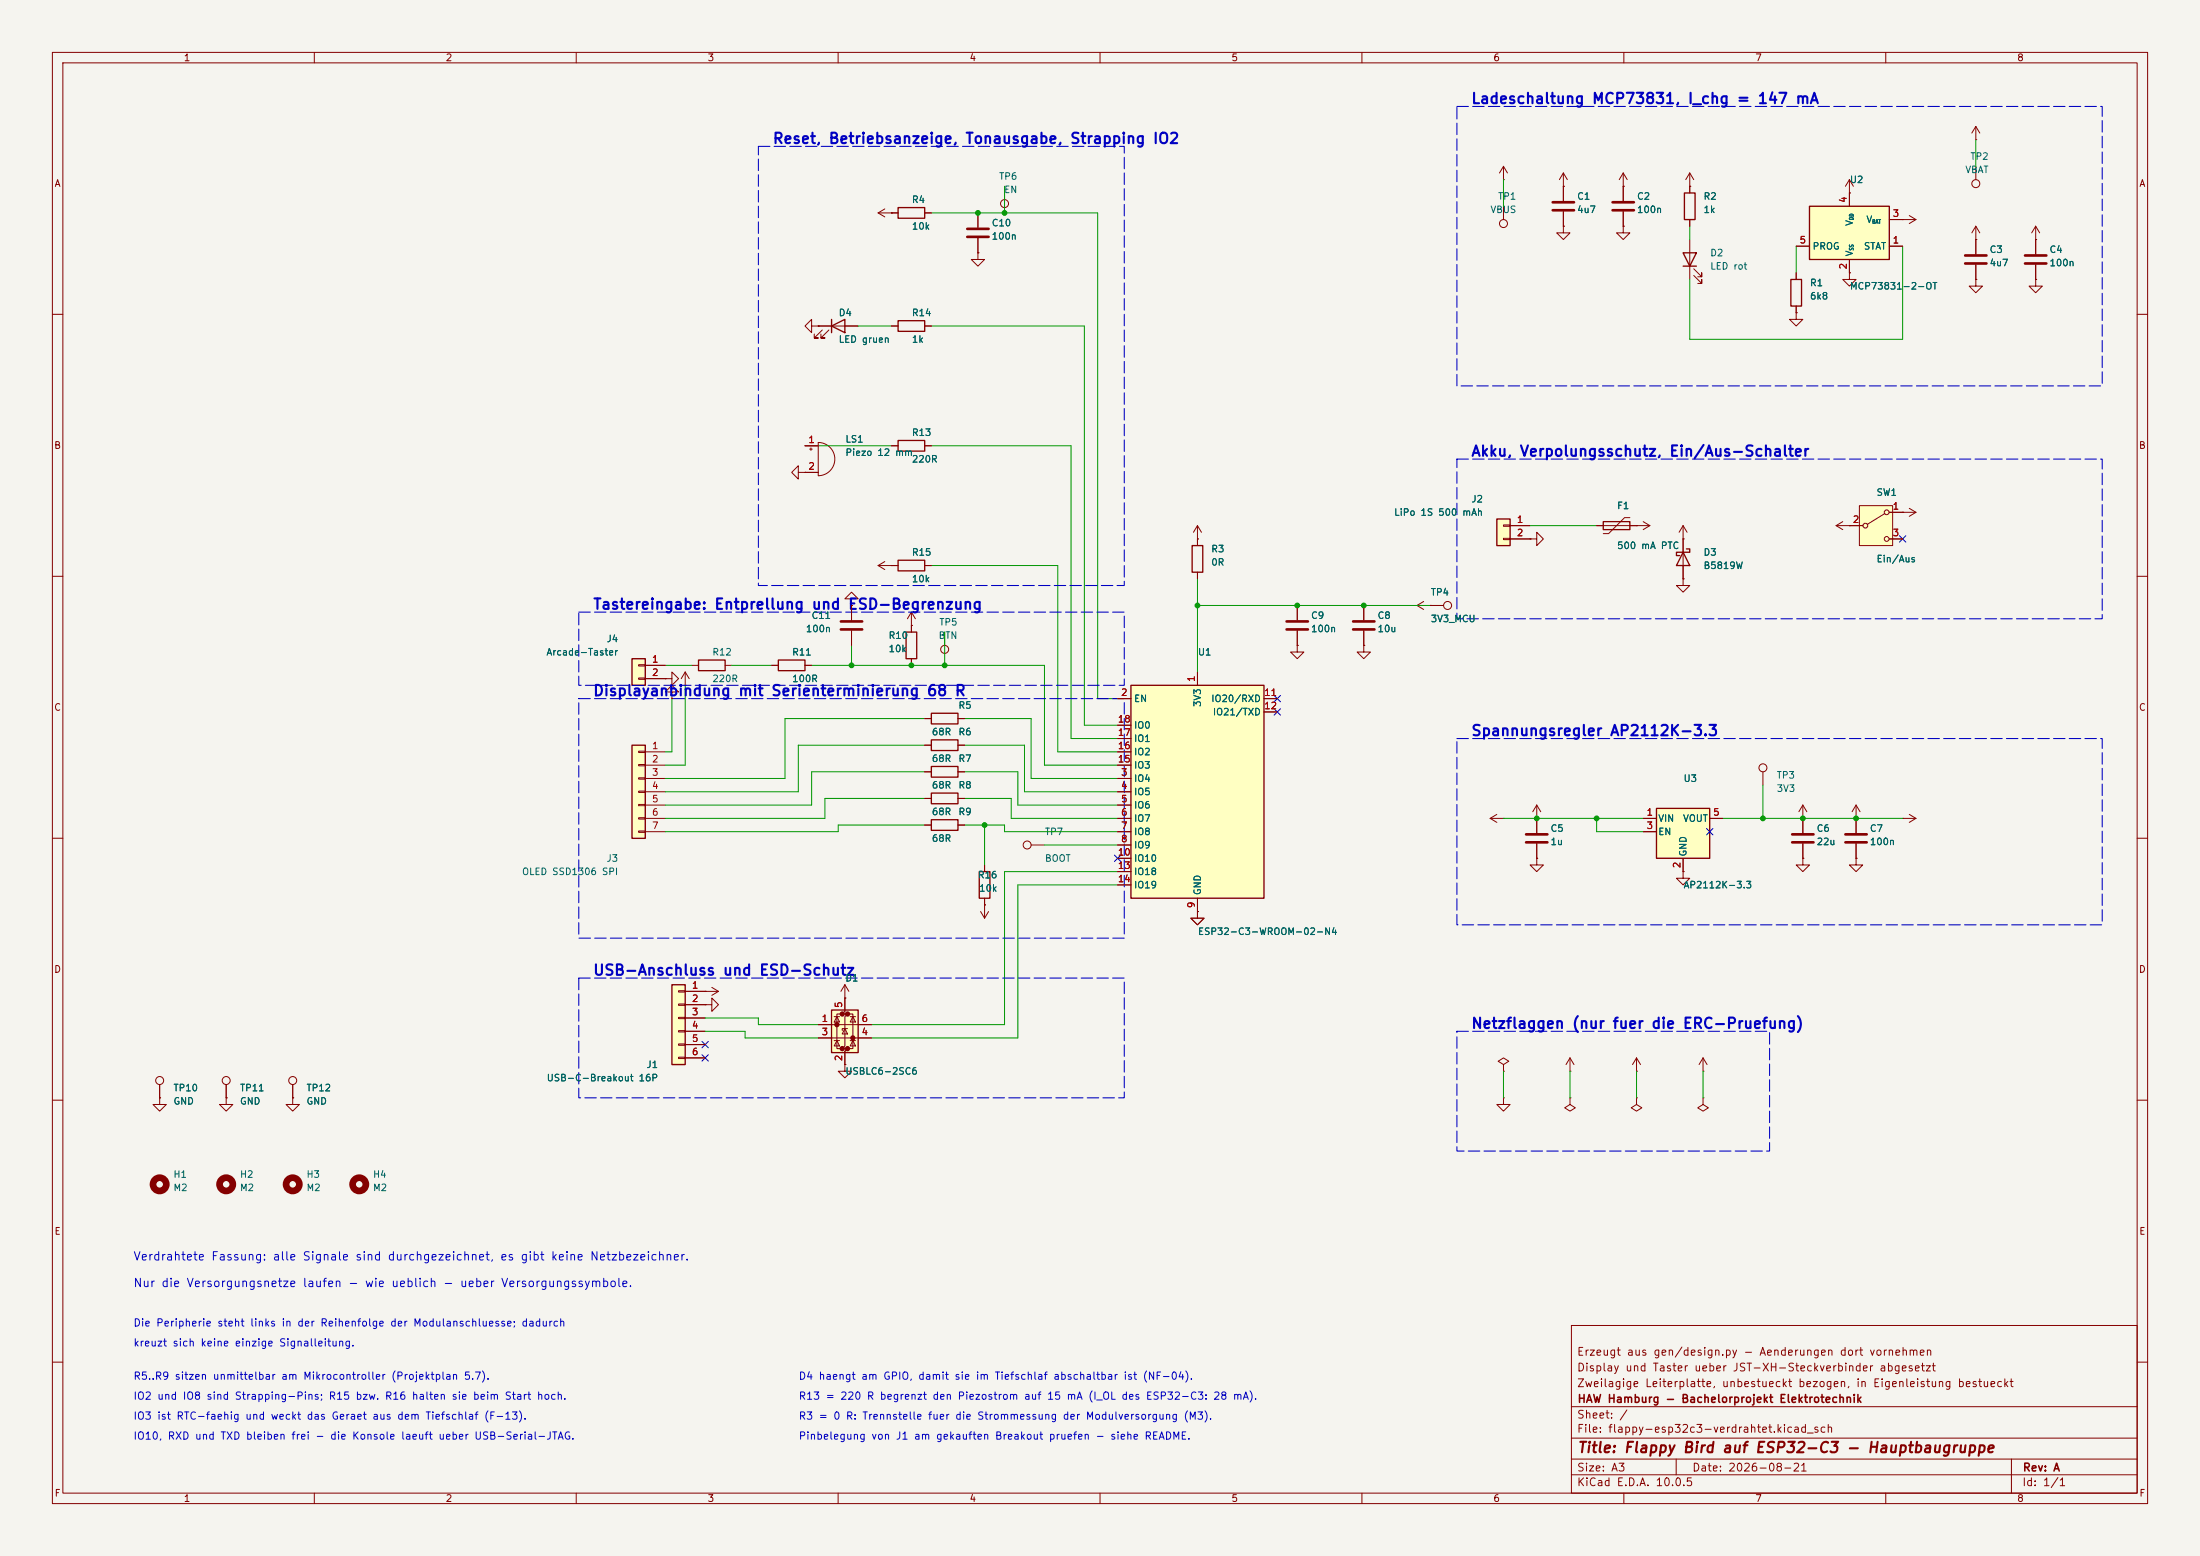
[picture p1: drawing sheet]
<svg xmlns="http://www.w3.org/2000/svg" width="420mm" height="297mm" viewBox="0 0 420 297" stroke-linecap="round" stroke-linejoin="round" font-family="sans-serif">
<path d="M0 0h420v297h-420z" fill="#f5f4ef" stroke="#f5f4ef" stroke-width=".19"/>
<g fill="none" stroke="#840000" stroke-width=".19">
<path d="M10 10h400v277h-400zM12 12h396v273h-396zM60 10v2M110 10v2M160 10v2M210 10v2M260 10v2M310 10v2M360 10v2M322.6 35.6v1.2M309.9 43.2v1.3h1.2l-1.2 1.2-1.3-1.2h1.3M309.9 43.2h.1"/>
<path d="M322.6 41.9v1.3M10 60h2M408 60h2M152.4 90.2v-1.3l-1.3 1.3 1.3 1.2v-1.2h1.3M153.7 90.2h.1M153.7 85.1h2.5M153.7 90.2h2.5M154.6 85.7h.5M154.8 85.5v.5M156.2 84.5a3.2 3.2 0 0 1 3.2 3.1 3.2 3.2 0 0 1-3.2 3.2zM170.2 85.1h1.2M176.5 85.1h1.3"/>
<path d="M10 110h2M162.6 114.3h1.2l-1.2-1.3-1.3 1.3h1.3v1.3M162.6 115.6h.1M162.6 115.6v2.8M170.2 108h1.2M174 119.4h.1M174 116.8l-.8 1.3M174 116.8l.8 1.3M174 116.8v2.6M176.5 108h1.3M228.6 102.9h.1M228.6 100.3l-.8 1.3"/>
<path d="M228.6 100.3l.8 1.3M228.6 100.3v2.6M260.3 115.6v2.8M408 110h2M162.6 120.4v2.8M180.3 120.7v2.5M247.6 123.2v1.3h1.3l-1.3 1.2-1.2-1.2h1.2M247.6 123.2h.1M260.3 120.4v2.8M10 160h2M344.2 156.2h.1M344.2 153.7l-.8 1.2"/>
<path d="M344.2 153.7l.7 1.2M344.2 153.7v2.5M408 160h2M196.8 161.3h2.6M228.6 174v1.3h1.3l-1.3 1.2-1.3-1.2h1.3M228.6 174h.1M10 210h2M55.9 209.6v1.2h1.2l-1.2 1.3-1.3-1.3h1.3M55.9 209.6h.1M299.7 209.6v1.2l1 .7-1 .6-1-.6 1-.7M299.7 209.6h.1M408 210h2"/>
<path d="M300 253h108v32h-108zM10 260h2M300 278.5h108M300 274.5h108M300 268.5h108M320 278.5v3M384 278.5v6.5M408 260h2M60 285v2M110 285v2M160 285v2M210 285v2"/>
<path d="M260 285v2M300 281.5h108M310 285v2M360 285v2"/>
<circle cx="180.3" cy="124" r=".76"/>
<circle cx="196.1" cy="161.3" r=".76"/>
</g>
<path d="M160.5 118.6h4.1M258.3 118.6h4.1M160.5 120.1h4.1M258.3 120.1h4.1" fill="none" stroke="#840000" stroke-width=".51"/>
<path d="M321.6 36.8h2v5.1h-2zM171.4 84.1h5.1v2h-5.1zM171.4 106.9h5.1v2.1h-5.1z" fill="none" stroke="#840000" stroke-width=".25"/>
<path d="M158.7 192.8h5.1v8.1h-5.1z" fill="#ffffc2"/>
<g fill="#840000" stroke="#840000" stroke-width=".51">
<circle cx="159.8" cy="195.6" r=".25"/>
<circle cx="160.8" cy="193.5" r=".25"/>
<circle cx="160.8" cy="200.2" r=".25"/>
<circle cx="161.8" cy="193.5" r=".25"/>
<circle cx="161.8" cy="200.2" r=".25"/>
<circle cx="162.8" cy="198.1" r=".25"/>
</g>
<g fill="none" stroke="#840000" stroke-width=".19">
<path d="M298.4 35.6h.1M298.4 33l-.7 1.3M298.4 33l.8 1.3M298.4 33v2.6M322.6 35.6h.1M322.6 33l-.8 1.3M322.6 33l.7 1.3M322.6 33v2.6M377.2 31.8v2.5M228.6 102.9v1.2M228.6 109.2v1.3M156.2 195.6h10.2"/>
<path d="M156.2 198.1h10.2M159.3 198.6h1M159.3 194.1h1M159.8 194.1l.5 1h-1zM159.8 198.6l.5 1h-1zM160.8 193.5h-1v6.7h1M161.3 190.5v2.5l-.5 .5h1l-.5 .6v5.5l-.5 .6h1l-.5 .5v2.5M161.3 196.3l.5 1.1h-1zM161.8 196.3h-1v.4M161.8 193.5h1v6.7h-1M162.3 198.6h1M162.3 194.1h1"/>
<path d="M162.8 194.1l.5 1h-1zM162.8 198.6l.5 1h-1zM299.7 204.5h.1M299.7 201.9l-.7 1.3M299.7 201.9l.8 1.3M299.7 201.9v2.6"/>
<circle cx="377.2" cy="35.1" r=".76"/>
</g>
<path d="M227.6 104.1h2v5.1h-2zM158.7 192.8h5.1v8.1h-5.1z" fill="none" stroke="#840000" stroke-width=".25"/>
<path d="M355 96.5h6.3v7.6h-6.3z" fill="#ffffc2"/>
<g fill="none" stroke="#840000" stroke-width=".19">
<path d="M170.2 40.6h1.2M176.5 40.6h1.3M363.2 41.9h.1M363.2 41.9h2.6M364.5 41.1l1.3 .8M365.8 41.9l-1.3 .8M377.2 45.7v2.8M377.2 50.5v2.8M388.6 45.7v2.8M388.6 50.5v2.8M170.2 62.2h1.2M176.5 62.2h1.3"/>
<path d="M355 96.5h6.3v7.6h-6.3zM359.8 98l-3.3 2.1M360.7 97.8h5.1M363.2 97.8h.1M364.5 97l1.3 .8M365.8 97.8l-1.3 .8M167.6 108l1.3 .7M167.6 108h2.6M168.9 107.2l-1.3 .8M170.2 108h.1M270.5 115.6l1.3 .7M270.5 115.6h2.5"/>
<path d="M271.8 114.8l-1.3 .8M273 115.6h.1M353.1 100.3h2.5M360.7 102.9h2.5M130.8 130.8h.1M130.8 128.3l-.8 1.2M130.8 128.3l.8 1.2M130.8 128.3v2.5M176.5 152.4h1.3M182.9 152.4h1.2M336.5 147.3v2.6M188 165.1v1.3"/>
<path d="M188 171.5v1.2M293.4 163.8v1.3h1.2l-1.2 1.3-1.3-1.3h1.3M293.4 163.8h.1M321.3 166.4v1.2h1.3l-1.3 1.3-1.3-1.3h1.3M321.3 166.4h.1M30.5 209.6v1.2h1.2l-1.2 1.3-1.3-1.3h1.3M30.5 209.6h.1M43.2 209.6v1.2h1.2l-1.2 1.3-1.3-1.3h1.3M43.2 209.6h.1M312.4 209.6v1.2l1 .7-1 .6-1-.6 1-.7M312.4 209.6h.1M325.1 204.5h.1"/>
<path d="M325.1 201.9l-.7 1.3M325.1 201.9l.8 1.3M325.1 201.9v2.6"/>
<circle cx="360.2" cy="97.8" r=".46"/>
<circle cx="356.1" cy="100.3" r=".46"/>
<circle cx="360.2" cy="102.9" r=".46"/>
<circle cx="336.6" cy="146.6" r=".76"/>
</g>
<path d="M171.4 39.6h5.1v2.1h-5.1zM171.4 61.2h5.1v2h-5.1zM177.8 151.4h5.1v2h-5.1zM186.9 166.4h2.1v5.1h-2.1z" fill="none" stroke="#840000" stroke-width=".25"/>
<path d="M375.2 48.8h4M375.2 50.3h4M386.6 48.8h4.1M386.6 50.3h4.1" fill="none" stroke="#840000" stroke-width=".51"/>
<g fill="none" stroke="#840000" stroke-width="1.3">
<circle cx="55.9" cy="226.1" r="1.27"/>
<circle cx="68.6" cy="226.1" r="1.27"/>
</g>
<path d="M345.4 39.4h15.3v10.1h-15.3z" fill="#ffffc2"/>
<path d="M345.4 39.4h15.3v10.1h-15.3zM177.8 136.1h5.1v2.1h-5.1zM177.8 146.3h5.1v2h-5.1z" fill="none" stroke="#840000" stroke-width=".25"/>
<g fill="none" stroke="#840000" stroke-width=".19">
<path d="M309.9 35.6v2.8M353.1 36.8v2.6M377.2 26.7h.1M377.2 24.1l-.8 1.3M377.2 24.1l.8 1.3M377.2 24.1v2.6M309.9 40.4v2.8M342.9 47h2.5M353.1 49.5v2.6M360.7 47h2.5M360.7 41.9h2.5M388.6 45.7h.1"/>
<path d="M388.6 43.2l-.7 1.3M388.6 43.2l.8 1.3M388.6 43.2v2.5M128.3 132.1h1.2l-1.2-1.3-1.3 1.3h1.3v1.3M128.3 133.4h.1M176.5 137.2h1.3M182.9 137.2h1.2M176.5 147.3h1.3M182.9 147.3h1.2M363.2 156.2h.1M363.2 156.2h2.6M364.5 155.4l1.3 .8"/>
<path d="M365.8 156.2l-1.3 .8M344.2 163.8v1.3h1.2l-1.2 1.3-1.3-1.3h1.3M344.2 163.8h.1M134.6 191.8h1.3v-1.3l1.3 1.3-1.3 1.2v-1.2M134.6 191.8h.1M161.3 203.2v1.3h1.3l-1.3 1.2-1.3-1.2h1.3M161.3 203.2h.1M312.4 204.5h.1M312.4 201.9l-.7 1.3M312.4 201.9l.8 1.3M312.4 201.9v2.6"/>
</g>
<path d="M307.8 38.6h4.1M307.8 40.1h4.1" fill="none" stroke="#840000" stroke-width=".51"/>
<path d="M316.2 154.3h10.2v9.5h-10.2z" fill="#ffffc2"/>
<path d="M321.3 105.4l1.3 2.6h-2.6zM321.9 104.8h.7v.6h-2.6v.6h.7M316.2 154.3h10.2v9.5h-10.2z" fill="none" stroke="#840000" stroke-width=".25"/>
<g fill="none" stroke="#840000" stroke-width=".19">
<path d="M186.7 40.6v2.8M186.7 45.5v2.8M313.7 99.6l1.3 .7M247.6 115.6v2.8M312.4 100.3h.1M312.4 100.3h2.6M315 100.3l-1.3 .8M321.3 102.9v7.6M247.6 120.4v2.8M313.7 156.2h2.5M313.7 158.8h2.5M326.4 156.2h2.5"/>
<path d="M321.3 163.8v2.6M134.6 189.2h.1M134.6 189.2h2.6M135.9 188.5l1.3 .7M137.2 189.2l-1.3 .8M55.9 207v2.6M287 203.2l1-.6-1-.7-1 .7 1 .6v1.3M287 204.5h.1"/>
<circle cx="55.9" cy="206.2" r=".76"/>
</g>
<path d="M184.7 43.7h4M184.7 45.2h4M245.6 118.6h4.1M245.6 120.1h4.1" fill="none" stroke="#840000" stroke-width=".51"/>
<path d="M215.9 130.8h25.4v40.7h-25.4z" fill="#ffffc2"/>
<path d="M215.9 130.8h25.4v40.7h-25.4z" fill="none" stroke="#840000" stroke-width=".25"/>
<g fill="none" stroke="#840000" stroke-width=".19">
<path d="M213.4 133.4h2.5M213.4 138.4h2.5M228.6 128.3v2.5M241.3 133.4h2.5M241.3 135.9h2.5M213.4 148.6h2.5M213.4 151.1h2.5M213.4 153.7h2.5M213.4 156.2h2.5M213.4 158.8h2.5M213.4 146.1h2.5M213.4 143.5h2.5"/>
<path d="M213.4 141h2.5M213.4 161.3h2.5M213.4 163.8h2.5M213.4 166.4h2.5M213.4 168.9h2.5M228.6 171.5v2.5M325.1 209.6v1.2l1 .7-1 .6-1-.6 1-.7M325.1 209.6h.1"/>
</g>
<circle cx="43.2" cy="226.1" r="1.27" fill="none" stroke="#840000" stroke-width="1.3"/>
<path d="M128.3 188h2.5v15.2h-2.5z" fill="#ffffc2"/>
<path d="M321.3 48.3h2.5l-1.2 2.5zM321.3 50.8h2.5M177.8 141.2h5.1v2.1h-5.1zM177.8 156.5h5.1v2h-5.1zM128.3 188h2.5v15.2h-2.5z" fill="none" stroke="#840000" stroke-width=".25"/>
<g fill="none" stroke="#840000" stroke-width=".19">
<path d="M191.8 35.6v2.5M287 34.3h.1M287 31.8l-.7 1.2M287 31.8l.8 1.2M287 31.8v2.5M353.1 36.8h.1M353.1 34.3l-.8 1.3M353.1 34.3l.7 1.3M353.1 34.3v2.5M322.6 45.7v7.6M323.3 52.6l1.6 1.5v-.8v.8h-.8M323.3 51.3l1.6 1.5v-.7v.7h-.8"/>
<path d="M377.2 53.3v1.3h1.3l-1.3 1.3-1.3-1.3h1.3M377.2 53.3h.1M292.1 102.9h1.3v-1.3l1.2 1.3-1.2 1.2v-1.2M292.1 102.9h.1M321.3 102.9h.1M321.3 100.3l-.8 1.3M321.3 100.3l.8 1.3M321.3 100.3v2.6M127 129.5h1.3v-1.2l1.2 1.2-1.2 1.3v-1.3M127 129.5h.1M176.5 142.2h1.3M176.5 157.5h1.3"/>
<path d="M182.9 142.2h1.2M182.9 157.5h1.2M293.4 156.2h.1M293.4 153.7l-.8 1.2M293.4 153.7l.7 1.2M293.4 153.7v5.3M354.3 156.2v2.8M187.2 174l.8 1.3M188 172.7h.1M188 172.7v2.6M188.7 174l-.7 1.3M293.4 161v2.8"/>
<path d="M354.3 161v2.8M129.5 189.1h1.3v.3h-1.3zM129.5 191.6h1.3v.3h-1.3zM129.5 194.2h1.3v.2h-1.3zM129.5 196.7h1.3v.3h-1.3zM129.5 199.3h1.3v.2h-1.3zM130.8 189.2h3.8M130.8 191.8h3.8M130.8 194.3h3.8M130.8 196.9h3.8M130.8 199.4h3.8M30.5 207v2.6"/>
<path d="M129.5 201.8h1.3v.3h-1.3zM130.8 201.9h3.8"/>
<circle cx="191.8" cy="38.9" r=".76"/>
<circle cx="30.5" cy="206.2" r=".76"/>
</g>
<path d="M291.3 159.3h4.1M352.3 159.3h4.1M291.3 160.8h4.1M352.3 160.8h4.1" fill="none" stroke="#840000" stroke-width=".51"/>
<path d="M120.6 142.2h2.6v17.8h-2.6z" fill="#ffffc2"/>
<path d="M148.6 126h5.1v2h-5.1zM120.6 142.2h2.6v17.8h-2.6z" fill="none" stroke="#840000" stroke-width=".25"/>
<g fill="none" stroke="#840000" stroke-width=".19">
<path d="M287 39.4v2.5M298.4 43.2v1.3h1.3l-1.3 1.2-1.2-1.2h1.2M298.4 43.2h.1M353.1 52.1v1.2h1.2l-1.2 1.3-1.3-1.3h1.3M353.1 52.1h.1M388.6 53.3v1.3h1.3l-1.3 1.3-1.3-1.3h1.3M388.6 53.3h.1M321.3 110.5v1.3h1.3l-1.3 1.2-1.3-1.2h1.3M321.3 110.5h.1M147.3 127h1.3M153.7 127h1.2M121.9 143.4h1.3v.2h-1.3z"/>
<path d="M121.9 145.9h1.3v.3h-1.3zM121.9 148.5h1.3v.2h-1.3zM121.9 151h1.3v.3h-1.3zM121.9 153.5h1.3v.3h-1.3zM121.9 156.1h1.3v.2h-1.3zM121.9 158.6h1.3v.3h-1.3zM123.2 143.5h3.8M123.2 146.1h3.8M123.2 148.6h3.8M123.2 151.1h3.8M123.2 153.7h3.8M123.2 156.2h3.8"/>
<path d="M123.2 158.8h3.8M344.2 156.2v2.8M228.6 174v1.3h1.3l-1.3 1.2-1.3-1.2h1.3M228.6 174h.1M344.2 161v2.8M354.3 163.8v1.3h1.3l-1.3 1.3-1.2-1.3h1.2M354.3 163.8h.1M287 209.6v1.2h1.3l-1.3 1.3-1.3-1.3h1.3M287 209.6h.1"/>
<circle cx="287" cy="42.7" r=".76"/>
</g>
<path d="M342.1 159.3h4.1M342.1 160.8h4.1" fill="none" stroke="#840000" stroke-width=".51"/>
<path d="M120.6 125.7h2.6v5.1h-2.6z" fill="#ffffc2"/>
<path d="M120.6 125.7h2.6v5.1h-2.6zM133.3 126h5.1v2h-5.1zM173 120.7h2v5h-2z" fill="none" stroke="#840000" stroke-width=".25"/>
<g fill="none" stroke="#840000" stroke-width=".19">
<path d="M377.2 45.7h.1M377.2 43.2l-.8 1.3M377.2 43.2l.8 1.3M377.2 43.2v2.5M174 119.4v1.3M273 115.6h2.6M121.9 126.9h1.3v.2h-1.3zM121.9 129.4h1.3v.3h-1.3zM123.2 127h3.8M123.2 129.5h3.8M132.1 127h1.2M138.4 127h1.3"/>
<path d="M174 125.7v1.3M260.3 123.2v1.3h1.3l-1.3 1.2-1.2-1.2h1.2M260.3 123.2h.1M284.5 156.2l1.2 .8M284.5 156.2h2.5M285.7 155.4l-1.2 .8M287 156.2h.1M161.3 190.5h.1M161.3 188l-.8 1.2M161.3 188l.8 1.2M161.3 188v2.5"/>
<circle cx="276.4" cy="115.6" r=".76"/>
</g>
<path d="M285.7 99.1h2.6v5h-2.6z" fill="#ffffc2"/>
<path d="M341.9 53.3h2v5.1h-2zM158.7 62.2l2.6-1.2v2.5zM158.7 61v2.5M285.7 99.1h2.6v5h-2.6zM306.1 99.6h5v1.5h-5z" fill="none" stroke="#840000" stroke-width=".25"/>
<g fill="none" stroke="#840000" stroke-width=".19">
<path d="M168.9 39.9l-1.3 .7M298.4 35.6h.1M298.4 35.6v2.8M309.9 35.6h.1M309.9 33l-.8 1.3M309.9 33l.7 1.3M309.9 33v5.4M322.6 35.6h.1M322.6 35.6v1.2M353.1 36.8h.1M353.1 36.8v2.6M167.6 40.6l1.3 .8"/>
<path d="M167.6 40.6h3.8M170.2 40.6h.1M176.5 40.6h1.3M186.7 48.3v1.2h1.3l-1.3 1.3-1.3-1.3h1.3M186.7 48.3h.1M186.7 40.6v2.8M186.7 45.5v2.8M298.4 43.2h.1M298.4 40.4v2.8M309.9 43.2h.1M309.9 40.4v2.8M322.6 41.9v1.3"/>
<path d="M342.9 59.7v1.3h1.3l-1.3 1.2-1.3-1.2h1.3M342.9 59.7h.1M342.9 52.1v1.2M342.9 58.4v1.3M342.9 47h2.5M353.1 52.1h.1M353.1 49.5v2.6M360.7 47h2.5M360.7 41.9h2.5M363.2 41.9h.1M377.2 53.3h.1M377.2 45.7h.1"/>
<path d="M377.2 45.7v2.8M377.2 50.5v2.8M388.6 53.3h.1M388.6 45.7h.1M388.6 45.7v2.8M388.6 50.5v2.8M154.9 62.2v-1.2l-1.2 1.2 1.2 1.3v-1.3h1.3M156.2 62.2h.1M156.2 62.2h7.6M157 63l-1.6 1.5h.8h-.8v-.7M158.2 63l-1.5 1.5h.8h-.8v-.7M170.2 62.2h1.2"/>
<path d="M176.5 62.2h1.3M153.7 90.2h.1M153.7 85.1h2.5M153.7 90.2h2.5M170.2 85.1h1.2M176.5 85.1h1.3M311.1 98.8h-1l-3 3.1h-1M351.8 99.6l-1.3 .7M360.7 97.8h2.5M363.2 97.8h.1M162.6 115.6h.1M162.6 115.6v2.8"/>
<path d="M170.2 108h.1M170.2 108h1.2M174 119.4h.1M174 119.4v1.3M176.5 108h1.3M228.6 102.9h.1M228.6 102.9v1.2M228.6 109.2v1.3M247.6 115.6v2.8M260.3 115.6v2.8M273 115.6h.1M273 115.6h2.6"/>
<path d="M287 100.2h1.3v.3h-1.3zM287 102.7h1.3v.3h-1.3zM288.3 100.3h3.8M288.3 102.9h3.8M292.1 102.9h.1M304.8 100.3h7.6M312.4 100.3h.1M321.3 102.9h.1M321.3 110.5h.1M321.3 102.9v2.5M321.3 108v2.5M350.5 100.3h5.1"/>
<path d="M350.5 100.3l1.3 .8M353.1 100.3h.1M360.7 102.9h2.5M123.2 127h3.8M123.2 129.5h3.8M127 129.5h.1M128.3 133.4h.1M147.3 127h1.3M153.7 127h1.2M162.6 120.4v2.8M174 125.7v1.3M176.5 137.2h1.3"/>
<path d="M182.9 137.2h1.2M213.4 133.4h2.5M213.4 138.4h2.5M228.6 128.3v2.5M241.3 133.4h2.5M241.3 135.9h2.5M247.6 123.2h.1M247.6 120.4v2.8M260.3 123.2h.1M260.3 120.4v2.8M176.5 142.2h1.3M176.5 152.4h1.3"/>
<path d="M176.5 147.3h1.3M176.5 157.5h1.3M182.9 142.2h1.2M182.9 152.4h1.2M182.9 147.3h1.2M182.9 157.5h1.2M213.4 148.6h2.5M213.4 151.1h2.5M213.4 153.7h2.5M213.4 156.2h2.5M213.4 158.8h2.5M213.4 146.1h2.5"/>
<path d="M213.4 143.5h2.5M213.4 141h2.5M293.4 156.2h.1M293.4 156.2v2.8M313.7 156.2h2.5M313.7 158.8h2.5M326.4 156.2h2.5M344.2 156.2h.1M344.2 156.2v2.8M354.3 156.2h.1M354.3 153.7l-.7 1.2M354.3 153.7l.8 1.2"/>
<path d="M354.3 153.7v5.3M188 172.7h.1M188 165.1v1.3M188 171.5v1.2M213.4 161.3h2.5M213.4 163.8h2.5M213.4 166.4h2.5M213.4 168.9h2.5M228.6 174h.1M228.6 171.5v2.5M293.4 163.8h.1M293.4 161v2.8"/>
<path d="M321.3 166.4h.1M321.3 163.8v2.6M344.2 163.8h.1M344.2 161v2.8M354.3 163.8h.1M354.3 161v2.8M130.8 189.2h3.8M130.8 191.8h3.8M130.8 194.3h3.8M130.8 196.9h3.8M130.8 199.4h3.8M134.6 189.2h.1"/>
<path d="M134.6 191.8h.1M156.2 195.6h2.5M156.2 198.1h2.5M161.3 190.5h.1M161.3 190.5v2.5M163.8 195.6h2.6M163.8 198.1h2.6M30.5 209.6h.1M30.5 207v2.6M43.2 209.6h.1M43.2 207v2.6M55.9 209.6h.1"/>
<path d="M55.9 207v2.6M130.8 201.9h3.8M161.3 203.2h.1M161.3 200.7v2.5"/>
<circle cx="43.2" cy="206.2" r=".76"/>
</g>
<circle cx="30.5" cy="226.1" r="1.27" fill="none" stroke="#840000" stroke-width="1.3"/>
<path d="M296.4 38.6h4.1M296.4 40.1h4.1" fill="none" stroke="#840000" stroke-width=".51"/>
<g fill="none" stroke="#009600" stroke-width=".19">
<path d="M191.8 35.6v5M287 34.3v5.1M377.2 26.7v5.1M177.8 40.6h31.7v92.8h3.9M322.6 43.2v2.5M342.9 47v5.1M363.2 47v17.8h-40.6v-11.5M163.8 62.2h6.4M177.8 62.2h29.2v76.2h6.4M153.7 85.1h16.5M177.8 85.1h26.7v55.9h8.9M177.8 108h24.1v35.5h11.5"/>
<path d="M228.6 110.5v17.8M228.6 115.6h44.4M292.1 100.3h12.7M127 127h5.1M128.3 133.4v10.1h-1.3M130.8 130.8v15.3h-3.8M139.7 127h7.6M154.9 127h44.5v19.1h14M162.6 123.2v3.8M176.5 137.2h-26.6v11.4h-22.9M180.3 120.7v6.3M184.1 137.2h12.7v11.4h16.6"/>
<path d="M176.5 142.2h-24.1v8.9h-25.4M176.5 157.5h-16.5v1.3h-33M176.5 152.4h-19v3.8h-30.5M176.5 147.3h-21.6v6.4h-27.9M184.1 142.2h11.5v8.9h17.8M184.1 157.5h7.7v1.3h21.6M184.1 152.4h8.9v3.8h20.4M184.1 147.3h10.2v6.4h19.1M188 157.5v7.6M287 156.2h26.7M304.8 156.2v2.6h8.9M328.9 156.2h34.3"/>
<path d="M336.5 149.9v6.3M199.4 161.3h14M213.4 168.9h-19.1v29.2h-27.9M213.4 166.4h-21.6v29.2h-25.4M134.6 196.9h7.6v1.2h14M134.6 194.3h10.2v1.3h11.4M287 204.5v5.1M299.7 204.5v5.1M312.4 204.5v5.1M325.1 204.5v5.1"/>
</g>
<g fill="none" stroke="#000084" stroke-width=".19">
<path d="M362.6 102.3l1.2 1.2M363.8 102.3l-1.2 1.2M243.2 132.7l1.2 1.3M243.2 135.3l1.2 1.2M244.4 132.7l-1.2 1.3M244.4 135.3l-1.2 1.2M325.8 158.1l1.2 1.3M327 158.1l-1.2 1.3M212.8 163.2l1.2 1.2M214 163.2l-1.2 1.2M134 198.8l1.2 1.2M135.2 198.8l-1.2 1.2"/>
<path d="M134 201.3l1.2 1.2M135.2 201.3l-1.2 1.2"/>
</g>
<path d="M144.8 27.9h69.8v83.9h-69.8zM278.1 20.3h123.2v53.4h-123.2zM278.1 87.6h123.2v30.5h-123.2zM110.5 116.8h104.1v14h-104.1zM110.5 133.4h104.1v45.7h-104.1zM278.1 141h123.2v35.5h-123.2zM110.5 186.7h104.1v22.9h-104.1zM278.1 196.9h59.7v22.8h-59.7z" fill="none" stroke="#0000c2" stroke-width=".2" stroke-dasharray="2.2 .8"/>
<g fill="#009600" stroke="#009600" stroke-width=".19">
<circle cx="228.6" cy="115.6" r=".46"/>
<circle cx="247.6" cy="115.6" r=".46"/>
<circle cx="260.3" cy="115.6" r=".46"/>
<circle cx="293.4" cy="156.2" r=".46"/>
<circle cx="304.8" cy="156.2" r=".46"/>
<circle cx="354.3" cy="156.2" r=".46"/>
<circle cx="336.5" cy="156.2" r=".46"/>
<circle cx="344.2" cy="156.2" r=".46"/>
<circle cx="191.8" cy="40.6" r=".46"/>
<circle cx="174" cy="127" r=".46"/>
<circle cx="186.7" cy="40.6" r=".46"/>
<circle cx="180.3" cy="127" r=".46"/>
<circle cx="188" cy="157.5" r=".46"/>
<circle cx="162.6" cy="127" r=".46"/>
</g>
<g font-size="2" fill="#0000c2">
<text x="280.7" y="20.3">Ladeschaltung MCP73831, I_chg = 147 mA</text>
<text x="147.4" y="27.9">Reset, Betriebsanzeige, Tonausgabe, Strapping IO2</text>
<text x="280.7" y="87.6">Akku, Verpolungsschutz, Ein/Aus-Schalter</text>
<text x="113.1" y="116.8">Tastereingabe: Entprellung und ESD-Begrenzung</text>
<text x="113.1" y="133.3">Displayanbindung mit Serienterminierung 68 R</text>
<text x="280.7" y="141">Spannungsregler AP2112K-3.3</text>
<text x="113.1" y="186.7">USB-Anschluss und ESD-Schutz</text>
<text x="280.7" y="196.8">Netzflaggen (nur fuer die ERC-Pruefung)</text>
</g>
<text font-size="2" fill="#840000" x="301" y="277.8">Title: Flappy Bird auf ESP32-C3 - Hauptbaugruppe</text>
<g font-size="1.6" fill="#0000c2">
<text x="25.3" y="241">Verdrahtete Fassung: alle Signale sind durchgezeichnet, es gibt keine Netzbezeichner.</text>
<text x="25.3" y="246.1">Nur die Versorgungsnetze laufen - wie ueblich - ueber Versorgungssymbole.</text>
</g>
<g font-size="1.5" fill="#840000">
<text x="300.9" y="262.1">Display und Taster ueber JST-XH-Steckverbinder abgesetzt</text>
<text x="300.9" y="259.1">Erzeugt aus gen/design.py - Aenderungen dort vornehmen</text>
<text x="300.9" y="265.1">Zweilagige Leiterplatte, unbestueckt bezogen, in Eigenleistung bestueckt</text>
<text x="301" y="268.1">HAW Hamburg - Bachelorprojekt Elektrotechnik</text>
<text x="300.9" y="273.8">File: flappy-esp32c3-verdrahtet.kicad_sch</text>
<text x="300.9" y="271.1">Sheet: /</text>
<text x="300.9" y="281.2">Size: A3</text>
<text x="322.9" y="281.2">Date: 2026-08-21</text>
<text x="386" y="281.2">Rev: A</text>
<text x="300.9" y="284">KiCad E.D.A. 10.0.5</text>
<text x="385.9" y="284">Id: 1/1</text>
</g>
<g font-size="1.4" fill="#0000c2">
<text x="25.4" y="257.4">kreuzt sich keine einzige Signalleitung.</text>
<text x="25.4" y="253.5">Die Peripherie steht links in der Reihenfolge der Modulanschluesse; dadurch</text>
<text x="25.4" y="263.7">R5..R9 sitzen unmittelbar am Mikrocontroller (Projektplan 5.7).</text>
<text x="152.4" y="263.7">D4 haengt am GPIO, damit sie im Tiefschlaf abschaltbar ist (NF-04).</text>
<text x="25.4" y="267.5">IO2 und IO8 sind Strapping-Pins; R15 bzw. R16 halten sie beim Start hoch.</text>
<text x="152.4" y="267.5">R13 = 220 R begrenzt den Piezostrom auf 15 mA (I_OL des ESP32-C3: 28 mA).</text>
<text x="25.4" y="275.1">IO10, RXD und TXD bleiben frei - die Konsole laeuft ueber USB-Serial-JTAG.</text>
<text x="25.4" y="271.3">IO3 ist RTC-faehig und weckt das Geraet aus dem Tiefschlaf (F-13).</text>
<text x="152.4" y="275.1">Pinbelegung von J1 am gekauften Breakout pruefen - siehe README.</text>
<text x="152.4" y="271.3">R3 = 0 R: Trennstelle fuer die Strommessung der Modulversorgung (M3).</text>
</g>
<g font-size="1.3" fill="#840000">
<text x="35" y="12">1</text>
<text x="85" y="12">2</text>
<text x="135" y="12">3</text>
<text x="185" y="12">4</text>
<text x="235" y="12">5</text>
<text x="285" y="12">6</text>
<text x="335" y="12">7</text>
<text x="385" y="12">8</text>
<text x="10.3" y="36">A</text>
<text x="408.3" y="36">A</text>
<text x="10.2" y="86">B</text>
<text x="408.2" y="86">B</text>
<text x="10.2" y="136">C</text>
<text x="408.2" y="136">C</text>
<text x="10.2" y="186">D</text>
<text x="408.2" y="186">D</text>
<text x="10.3" y="236">E</text>
<text x="408.3" y="236">E</text>
<text x="10.3" y="286">F</text>
<text x="35" y="287">1</text>
<text x="85" y="287">2</text>
<text x="135" y="287">3</text>
<text x="185" y="287">4</text>
<text x="235" y="287">5</text>
<text x="285" y="287">6</text>
<text x="335" y="287">7</text>
<text x="385" y="287">8</text>
<text x="408.3" y="286">F</text>
</g>
<g font-size="1.3" fill="#006464">
<text x="190.6" y="34.6">TP6</text>
<text x="353" y="35.3">U2</text>
<text x="375.1" y="33.3">VBAT</text>
<text x="376" y="30.8">TP2</text>
<text x="174" y="39.1">R4</text>
<text x="191.6" y="37.2">EN</text>
<text x="284.4" y="41">VBUS</text>
<text x="285.9" y="38.4">TP1</text>
<text x="301" y="38.4">C1</text>
<text x="301" y="41">4u7</text>
<text x="312.4" y="38.4">C2</text>
<text x="312.4" y="41">100n</text>
<text x="325.1" y="38.4">R2</text>
<text x="325.1" y="41">1k</text>
<text x="174" y="44.1">10k</text>
<text x="189.2" y="43.5">C10</text>
<text x="189.2" y="46">100n</text>
<text x="345.9" y="48">PROG</text>
<text x="354" y="43.2" transform="rotate(-90 354 43.2)">V</text>
<text x="355.7" y="48">STAT</text>
<text x="356.2" y="42.9">V</text>
<text x="326.4" y="49.2">D2</text>
<text x="326.4" y="51.8">LED rot</text>
<text x="354" y="49" transform="rotate(-90 354 49)">V</text>
<text x="379.7" y="48.6">C3</text>
<text x="379.7" y="51.1">4u7</text>
<text x="391.1" y="48.6">C4</text>
<text x="391.1" y="51.1">100n</text>
<text x="345.4" y="54.9">R1</text>
<text x="345.4" y="57.5">6k8</text>
<text x="353" y="55.6">MCP73831-2-OT</text>
<text x="160" y="60.7">D4</text>
<text x="160" y="65.7">LED gruen</text>
<text x="174" y="60.7">R14</text>
<text x="174" y="65.7">1k</text>
<text x="174" y="83.5">R13</text>
<text x="161.3" y="84.8">LS1</text>
<text x="161.3" y="87.3">Piezo 12 mm</text>
<text x="174" y="88.6">220R</text>
<text x="358.1" y="94.9">SW1</text>
<text x="266" y="98.8">LiPo 1S 500</text>
<text x="279" y="98.8">mAh</text>
<text x="280.8" y="96.2">J2</text>
<text x="308.6" y="97.5">F1</text>
<text x="174" y="106.4">R15</text>
<text x="231.1" y="105.7">R3</text>
<text x="308.6" y="105.1">500 mA PTC</text>
<text x="325.1" y="106.4">D3</text>
<text x="358.1" y="107.6">Ein/Aus</text>
<text x="174" y="111.5">10k</text>
<text x="231.1" y="108.3">0R</text>
<text x="273" y="114">TP4</text>
<text x="325.1" y="108.9">B5819W</text>
<text x="154.8" y="118.4">C11</text>
<text x="179.2" y="119.7">TP5</text>
<text x="250.2" y="118.4">C9</text>
<text x="262.9" y="118.4">C8</text>
<text x="273" y="119.1">3V3_MCU</text>
<text x="104.2" y="125.4">Arcade-Taster</text>
<text x="115.7" y="122.9">J4</text>
<text x="135.9" y="125.4">R12</text>
<text x="151.1" y="125.4">R11</text>
<text x="153.7" y="121">100n</text>
<text x="169.5" y="122.2">R10</text>
<text x="169.5" y="124.8">10k</text>
<text x="179.1" y="122.2">BTN</text>
<text x="228.6" y="125.4">U1</text>
<text x="250.2" y="121">100n</text>
<text x="262.9" y="121">10u</text>
<text x="135.9" y="130.5">220R</text>
<text x="151.1" y="130.5">100R</text>
<text x="182.9" y="135.6">R5</text>
<text x="216.4" y="134.3">EN</text>
<text x="229.6" y="135.1" transform="rotate(-90 229.6 135.1)">3V3</text>
<text x="231.1" y="134.3">IO20/RXD</text>
<text x="231.4" y="136.9">IO21/TXD</text>
<text x="177.8" y="140.7">68R</text>
<text x="182.9" y="140.7">R6</text>
<text x="216.4" y="141.9">IO1</text>
<text x="216.4" y="139.4">IO0</text>
<text x="177.8" y="145.7">68R</text>
<text x="182.9" y="145.7">R7</text>
<text x="216.4" y="149.6">IO4</text>
<text x="216.4" y="147">IO3</text>
<text x="216.4" y="144.5">IO2</text>
<text x="321.3" y="149.6">U3</text>
<text x="339.1" y="148.9">TP3</text>
<text x="177.8" y="155.9">68R</text>
<text x="177.8" y="150.8">68R</text>
<text x="182.9" y="150.8">R8</text>
<text x="182.9" y="155.9">R9</text>
<text x="216.4" y="152.1">IO5</text>
<text x="216.4" y="154.6">IO6</text>
<text x="339.1" y="151.5">3V3</text>
<text x="177.8" y="161">68R</text>
<text x="199.4" y="159.7">TP7</text>
<text x="216.4" y="157.2">IO7</text>
<text x="216.4" y="159.7">IO8</text>
<text x="295.9" y="159.1">C5</text>
<text x="295.9" y="161.6">1u</text>
<text x="316.5" y="157.2">VIN</text>
<text x="316.5" y="159.7">EN</text>
<text x="321.2" y="157.2">VOUT</text>
<text x="346.7" y="159.1">C6</text>
<text x="346.7" y="161.6">22u</text>
<text x="356.9" y="159.1">C7</text>
<text x="356.9" y="161.6">100n</text>
<text x="99.5" y="167.3">OLED SSD1306 SPI</text>
<text x="115.7" y="164.8">J3</text>
<text x="186.6" y="168">R16</text>
<text x="199.4" y="164.8">BOOT</text>
<text x="216.4" y="162.3">IO9</text>
<text x="216.4" y="164.8">IO10</text>
<text x="216.4" y="167.3">IO18</text>
<text x="322.3" y="163.6" transform="rotate(-90 322.3 163.6)">GND</text>
<text x="186.8" y="170.5">10k</text>
<text x="216.4" y="169.9">IO19</text>
<text x="229.6" y="171" transform="rotate(-90 229.6 171)">GND</text>
<text x="321.3" y="169.9">AP2112K-3.3</text>
<text x="228.6" y="178.8">ESP32-C3-WROOM-02-N4</text>
<text x="161.3" y="187.7">D1</text>
<text x="33" y="208.6">TP10</text>
<text x="45.7" y="208.6">TP11</text>
<text x="58.4" y="208.6">TP12</text>
<text x="104.3" y="206.7">USB-C-Breakout 16P</text>
<text x="123.3" y="204.2">J1</text>
<text x="161.3" y="205.4">USBLC6-2SC6</text>
<text x="33" y="211.1">GND</text>
<text x="45.7" y="211.1">GND</text>
<text x="58.4" y="211.1">GND</text>
<text x="33" y="225.1">H1</text>
<text x="33" y="227.7">M2</text>
<text x="45.7" y="225.1">H2</text>
<text x="45.7" y="227.7">M2</text>
<text x="58.4" y="225.1">H3</text>
<text x="58.4" y="227.7">M2</text>
<text x="71.1" y="225.1">H4</text>
<text x="71.1" y="227.7">M2</text>
</g>
<g font-size="1.3" fill="#a90000">
<text x="352.8" y="38.8" transform="rotate(-90 352.8 38.8)">4</text>
<text x="361.2" y="41.7">3</text>
<text x="343.4" y="46.8">5</text>
<text x="361.2" y="46.8">1</text>
<text x="352.8" y="51.5" transform="rotate(-90 352.8 51.5)">2</text>
<text x="154.2" y="84.9">1</text>
<text x="154.2" y="90">2</text>
<text x="289.5" y="100.1">1</text>
<text x="353.6" y="100.1">2</text>
<text x="361.2" y="97.6">1</text>
<text x="289.5" y="102.7">2</text>
<text x="361.2" y="102.7">3</text>
<text x="124.4" y="126.8">1</text>
<text x="124.4" y="129.3">2</text>
<text x="228.4" y="130.3" transform="rotate(-90 228.4 130.3)">1</text>
<text x="213.9" y="133.1">2</text>
<text x="241.2" y="133.1">11</text>
<text x="241.2" y="135.7">12</text>
<text x="124.4" y="143.3">1</text>
<text x="213.3" y="143.3">16</text>
<text x="213.3" y="140.8">17</text>
<text x="213.3" y="138.2">18</text>
<text x="124.4" y="145.8">2</text>
<text x="124.4" y="148.4">3</text>
<text x="213.3" y="145.8">15</text>
<text x="213.9" y="148.4">3</text>
<text x="124.4" y="150.9">4</text>
<text x="124.4" y="153.5">5</text>
<text x="124.4" y="156">6</text>
<text x="213.9" y="150.9">4</text>
<text x="213.9" y="153.5">5</text>
<text x="213.9" y="156">6</text>
<text x="314.2" y="156">1</text>
<text x="326.9" y="156">5</text>
<text x="124.4" y="158.5">7</text>
<text x="213.9" y="158.5">7</text>
<text x="213.9" y="161.1">8</text>
<text x="314.2" y="158.5">3</text>
<text x="213.3" y="163.6">10</text>
<text x="213.3" y="166.2">13</text>
<text x="321.1" y="165.8" transform="rotate(-90 321.1 165.8)">2</text>
<text x="213.3" y="168.7">14</text>
<text x="228.4" y="173.5" transform="rotate(-90 228.4 173.5)">9</text>
<text x="132" y="189">1</text>
<text x="132" y="191.6">2</text>
<text x="132" y="194.1">3</text>
<text x="132" y="196.6">4</text>
<text x="156.7" y="195.4">1</text>
<text x="156.7" y="197.9">3</text>
<text x="161.1" y="192.5" transform="rotate(-90 161.1 192.5)">5</text>
<text x="164.4" y="197.9">4</text>
<text x="164.4" y="195.4">6</text>
<text x="132" y="199.2">5</text>
<text x="132" y="201.7">6</text>
<text x="161.1" y="202.7" transform="rotate(-90 161.1 202.7)">2</text>
</g>
<g font-size=".8" fill="#006464">
<text x="354" y="47.9" transform="rotate(-90 354 47.9)">SS</text>
<text x="354" y="42.1" transform="rotate(-90 354 42.1)">DD</text>
<text x="357.3" y="42.9">BAT</text>
</g>
</svg>
